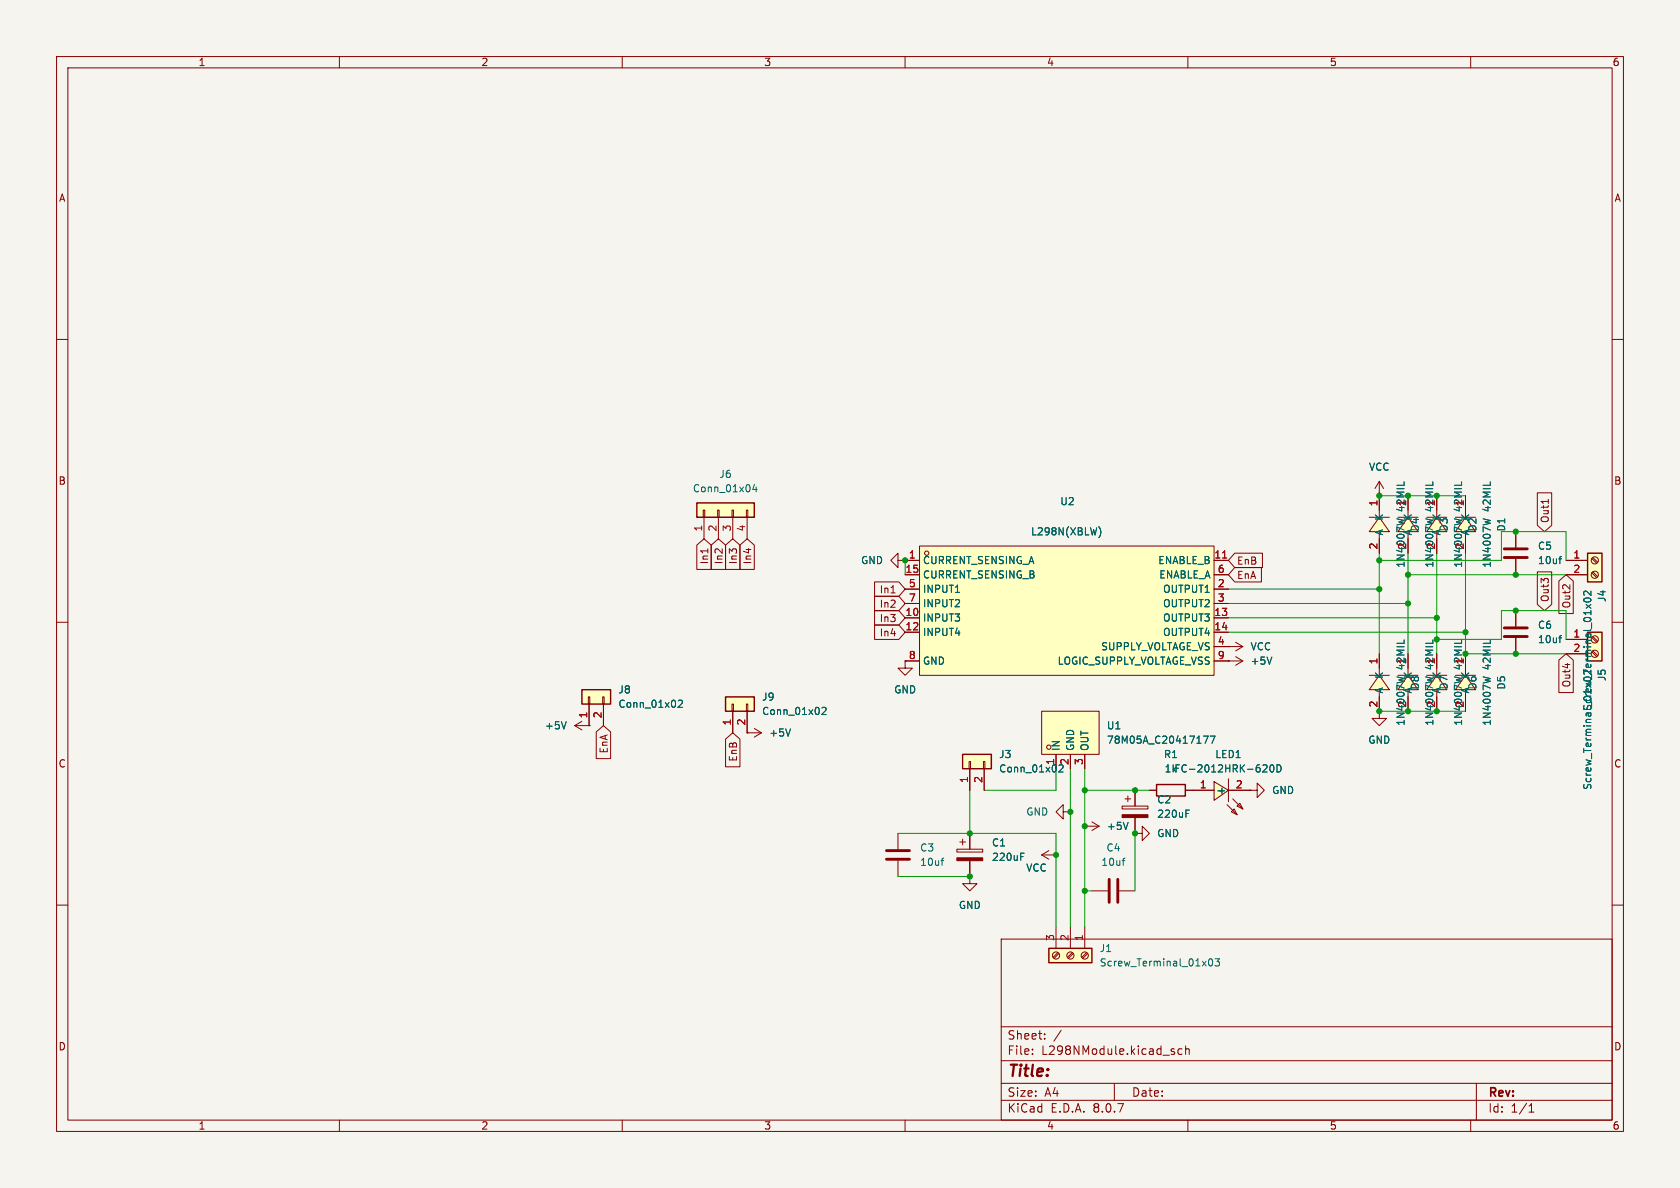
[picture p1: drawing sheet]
<svg xmlns="http://www.w3.org/2000/svg" width="297mm" height="210mm" viewBox="0 0 297 210" stroke-linecap="round" stroke-linejoin="round" font-family="sans-serif">
<path d="M0 0h297v210h-297z" fill="#f5f4ef" stroke="#f5f4ef" stroke-width=".18"/>
<g fill="none" stroke="#840000" stroke-width=".18">
<path d="M10 10h277v190h-277zM12 12h273v186h-273zM60 10v2M110 10v2M160 10v2M210 10v2M260 10v2M10 60h2M285 60h2M10 110h2M285 110h2M10 160h2"/>
<path d="M177 166h108v32h-108zM285 160h2M60 198v2M110 198v2M160 198v2M177 194.5h108M177 191.5h108M177 187.5h108M177 181.5h108M182.5 186.3v.1M182.5 185.5v.1M184.7 183.6v.1"/>
<path d="M184.7 182.8v.1M187.6 182.1l-1.3 2M197 191.5v3M207.5 185.9l.2 .2-.2 .3M207.5 185.4l.1 .1M209 185.5l-.5-.1-.3 .3v.4l.2 .2h.6M209.6 185.5l.2-.1 .4 .1v.9M209.6 184.9v1.5M210 198v2M260 198v2M261 191.5v6.5M270.3 196.6h.9"/>
<path d="M270.3 195.5l.4-.4v1.5"/>
</g>
<path d="M170.2 133.4h5.1v2.5h-5.1z" fill="#ffffc2"/>
<path d="M171.3 134.6h.3v1.3h-.3zM171.4 135.9v3.8M173.9 134.6h.2v1.3h-.2zM174 135.9v3.8" fill="none" stroke="#840000" stroke-width=".18"/>
<path d="M170.2 133.4h5.1v2.5h-5.1z" fill="none" stroke="#840000" stroke-width=".25"/>
<path d="M187.9 135.7l-.7 .8h.7" fill="none" stroke="#006464" stroke-width=".18"/>
<g fill="#ffffc2">
<path d="M218.7 142.5l.5-.5 .5 1z"/>
<path d="M217.7 143.5l.5-.5 .5 1z"/>
<path d="M214.6 138.2l2.6 1.5-2.6 1.8z"/>
</g>
<g fill="none" stroke="#840000" stroke-width=".18">
<path d="M158.7 99.1v-1.3l-1.2 1.3 1.2 1.2v-1.2h1.3M160 99.1h.1M200.7 139.7v2.8M210.8 139.7h3.8M214.6 138.2l2.6 1.5-2.6 1.8zM217.2 137.7v4M217.2 139.7h3.8M198.4 142.5h4.5v.5h-4.5zM198.9 141.2h1M199.4 140.7v1M200.7 144.5v2.8M216.9 142.2l1.8 1.8"/>
<path d="M217.7 143.5l.5-.5 .5 1zM217.9 141.2l1.8 1.8M218.7 142.5l.5-.5 .5 1z"/>
</g>
<path d="M223.5 135.2l.4 .1 .1 .3-.8 .9h.8M224.7 135.3l.1-.1a.68 .68 0 0 1 .4 .6 .68 .68 0 0 1-.4 .7 .84 .84 0 0 1-.1-1.2zM225.8 135.2a.64 .64 0 0 1 .7 .6 .64 .64 0 0 1-.7 .7zM209.7 143.8h.4M209.7 143.2h.6" fill="none" stroke="#006464" stroke-width=".18"/>
<path d="M198.4 144h4.5v.5h-4.5z" fill="#840000" stroke="#840000" stroke-width=".18"/>
<path d="M123.2 88.9h10.1v2.5h-10.1z" fill="#ffffc2"/>
<path d="M124.3 90.2h.3v1.2h-.3zM124.5 91.4v3.9M126.9 90.2h.2v1.2h-.2zM127 91.4v3.9M129.4 90.2h.3v1.2h-.3zM129.5 91.4v3.9M132 90.2h.2v1.2h-.2zM132.1 91.4v3.9M243.8 87.6h.1M243.8 85.1l-.7 1.3M243.8 85.1v2.5M243.8 85.1l.8 1.3" fill="none" stroke="#840000" stroke-width=".18"/>
<path d="M123.2 88.9h10.1v2.5h-10.1z" fill="none" stroke="#840000" stroke-width=".25"/>
<path d="M133.4 85.6l-.3 .9h.8M133.7 86.1v.8" fill="none" stroke="#006464" stroke-width=".18"/>
<path d="M243.8 91.4l1.8 2.6h-3.5z" fill="#ffffc2"/>
<path d="M242.1 91.4h3.5M243.8 91.4l1.8 2.6h-3.5zM243.8 87.6v3.8M243.8 95.3v2.5" fill="none" stroke="#840000" stroke-width=".18"/>
<path d="M247 91.7l1.2 .3" fill="none" stroke="#006464" stroke-width=".18"/>
<path d="M259.1 91.4l1.8 2.6h-3.6z" fill="#ffffc2"/>
<path d="M257.3 91.4h3.6M259.1 91.4l1.8 2.6h-3.6zM259.1 90.2v1.2" fill="none" stroke="#840000" stroke-width=".18"/>
<path d="M262.2 91.7l1.3 .3" fill="none" stroke="#006464" stroke-width=".18"/>
<path d="M248.9 91.4l1.8 2.6h-3.6z" fill="#ffffc2"/>
<path d="M247.1 91.4h3.6M248.9 91.4l1.8 2.6h-3.6zM248.9 90.2v1.2" fill="none" stroke="#840000" stroke-width=".18"/>
<path d="M252 91.7l1.3 .3" fill="none" stroke="#006464" stroke-width=".18"/>
<path d="M254 91.4l1.8 2.6h-3.6z" fill="#ffffc2"/>
<path d="M252.2 91.4h3.6M254 91.4l1.8 2.6h-3.6zM254 90.2v1.2M160 116.8v1.3h1.3l-1.3 1.3-1.3-1.3h1.3M160 116.8h.1M158.7 147.3v2.8M158.7 152.1v2.8M188 143.5v-1.3l-1.3 1.3 1.3 1.3v-1.3h1.2M189.2 143.5h.1" fill="none" stroke="#840000" stroke-width=".18"/>
<path d="M257.1 91.7l1.3 .3M166.4 152.1h.4M166.8 151.7l-.2 .1" fill="none" stroke="#006464" stroke-width=".18"/>
<path d="M156.7 150.4h4.1M156.7 151.9h4.1" fill="none" stroke="#840000" stroke-width=".51"/>
<path d="M280.7 111.8h2.5v5h-2.5z" fill="#ffffc2"/>
<path d="M280.7 111.8h2.5v5h-2.5z" fill="none" stroke="#840000" stroke-width=".25"/>
<g fill="none" stroke="#840000" stroke-width=".18">
<path d="M276.9 113h3.8M276.9 115.6h3.8M281.6 115.1l.8 .8M281.6 112.5l.8 .9"/>
<circle cx="281.9" cy="115.6" r=".63"/>
<circle cx="281.9" cy="113" r=".63"/>
</g>
<path d="M248.9 119.4l1.8 2.5h-3.6z" fill="#ffffc2"/>
<path d="M247.1 119.4h3.6M248.9 119.4l1.8 2.5h-3.6zM248.9 118.1v1.3" fill="none" stroke="#840000" stroke-width=".18"/>
<path d="M252 119.7l1.3 .3" fill="none" stroke="#006464" stroke-width=".18"/>
<path d="M254 119.4l1.8 2.5h-3.6z" fill="#ffffc2"/>
<path d="M252.2 119.4h3.6M254 119.4l1.8 2.5h-3.6zM254 118.1v1.3" fill="none" stroke="#840000" stroke-width=".18"/>
<path d="M257.1 119.7l1.3 .3" fill="none" stroke="#006464" stroke-width=".18"/>
<path d="M243.8 119.4l1.8 2.5h-3.5z" fill="#ffffc2"/>
<g fill="none" stroke="#840000" stroke-width=".18">
<path d="M217.2 116.8h.1M217.2 114.3h.1M217.2 116.8h2.5M217.2 114.3h2.5M218.4 116.1l1.3 .7M218.4 113.5l1.3 .8M219.7 116.8l-1.3 .8M219.7 114.3l-1.3 .8M242.1 119.4h3.5M243.8 119.4l1.8 2.5h-3.5zM243.8 115.6v3.8M268 108v2.7"/>
<path d="M268 112.8v2.8M243.8 123.2v2.5"/>
</g>
<path d="M224.8 116.1l-.4 1.3M247 119.7l1.2 .3M275.6 112.8h.5M276.1 112.3l-.3 .1" fill="none" stroke="#006464" stroke-width=".18"/>
<path d="M265.9 112.5h4.1M265.9 111h4.1" fill="none" stroke="#840000" stroke-width=".51"/>
<path d="M259.1 119.4l1.8 2.5h-3.6z" fill="#ffffc2"/>
<path d="M257.3 119.4h3.6M259.1 119.4l1.8 2.5h-3.6zM259.1 118.1v1.3" fill="none" stroke="#840000" stroke-width=".18"/>
<path d="M262.2 119.7l1.3 .3" fill="none" stroke="#006464" stroke-width=".18"/>
<path d="M280.7 97.8h2.5v5.1h-2.5z" fill="#ffffc2"/>
<path d="M280.7 97.8h2.5v5.1h-2.5z" fill="none" stroke="#840000" stroke-width=".25"/>
<g fill="none" stroke="#840000" stroke-width=".18">
<path d="M268 94v2.8M268 98.8v2.8M276.9 99.1h3.8M281.4 98.7l.9 .9M281.6 98.6l.8 .8M276.9 101.6h3.8M281.4 101.3l.9 .8M281.6 101.1l.8 .8M243.8 125.7v1.3h1.3l-1.3 1.3-1.2-1.3h1.2M191.8 146.1h.1M191.8 146.1h2.5M193 145.3l1.3 .8"/>
<path d="M194.3 146.1l-1.3 .7"/>
<circle cx="281.9" cy="99.1" r=".63"/>
<circle cx="281.9" cy="101.6" r=".63"/>
</g>
<path d="M275.6 98.8h.5M276.1 98.4h-.3M280 105.9a.75 .75 0 0 1 1.2 .2 .72 .72 0 0 1-1.2-.1zM281.2 104.5v.8l-.9-.8-.3 .2 .1 .5M199.4 145.4l-.4 1.2" fill="none" stroke="#006464" stroke-width=".18"/>
<path d="M265.9 98.6h4.1M265.9 97h4.1" fill="none" stroke="#840000" stroke-width=".51"/>
<path d="M128.3 123.2h5v2.5h-5z" fill="#ffffc2"/>
<path d="M129.4 124.5h.3v1.2h-.3zM129.5 125.7v3.8M132 124.5h.2v1.2h-.2zM132.1 125.7v3.8" fill="none" stroke="#840000" stroke-width=".18"/>
<path d="M128.3 123.2h5v2.5h-5z" fill="none" stroke="#840000" stroke-width=".25"/>
<path d="M145.3 125.2l.5-.2 .2 .4-.7 .9h.7" fill="none" stroke="#006464" stroke-width=".18"/>
<path d="M185.4 167.6h7.6v2.6h-7.6z" fill="#ffffc2"/>
<path d="M185.4 167.6h7.6v2.6h-7.6z" fill="none" stroke="#840000" stroke-width=".25"/>
<g fill="none" stroke="#840000" stroke-width=".18">
<path d="M101.6 128.3l1.3 .7M101.6 128.3h2.5M102.9 127.5l-1.3 .8M104.1 128.3h.1M193 157.5h2.8M197.9 157.5h2.8M186.7 163.8v3.8M187 168.4l-.8 .8M187.2 168.6l-.8 .8M189.2 163.8v3.8M189.6 168.4l-.9 .8M189.7 168.6l-.8 .8"/>
<path d="M191.8 163.8v3.8M192.1 168.4l-.8 .8M192.3 168.6l-.9 .8"/>
<circle cx="186.7" cy="168.9" r=".63"/>
<circle cx="189.2" cy="168.9" r=".63"/>
<circle cx="191.8" cy="168.9" r=".63"/>
</g>
<path d="M100.1 127.6l-.4 1.2M198.4 152.1h.5M198.9 151.7l-.3 .1M213.8 169.6l.2-.1a.68 .68 0 0 1 .4 .6 .68 .68 0 0 1-.4 .7l-.2-.2-.1-.3zM214.8 169.5h.8l-.4 .5 .3 .1v.5l-.2 .2-.5-.2" fill="none" stroke="#006464" stroke-width=".18"/>
<path d="M196.1 155.4v4.1M197.6 155.4v4.1" fill="none" stroke="#840000" stroke-width=".51"/>
<path d="M102.9 121.9h5v2.6h-5z" fill="#ffffc2"/>
<path d="M104 123.2h.3v1.3h-.3zM104.1 124.5v3.8M106.6 123.2h.2v1.3h-.2zM106.7 124.5v3.8M132.1 129.5h.1M132.1 129.5h2.5M133.3 128.8l1.3 .7M134.6 129.5l-1.3 .8M184.1 151.1l1.3 .8M184.1 151.1h2.6M185.4 150.4l-1.3 .7M186.7 151.1h.1" fill="none" stroke="#840000" stroke-width=".18"/>
<path d="M102.9 121.9h5v2.6h-5z" fill="none" stroke="#840000" stroke-width=".25"/>
<path d="M119.9 123.9l.5-.1 .2 .3-.7 .9h.7M139.8 128.8l-.5 1.3" fill="none" stroke="#006464" stroke-width=".18"/>
<path d="M184.1 125.7h10.2v7.7h-10.2z" fill="#ffffc2"/>
<g fill="none" stroke="#840000" stroke-width=".18">
<path d="M184.1 125.7h10.2v7.7h-10.2zM186.7 133.4v2.5M189.2 133.4v2.5M191.8 133.4v2.5M200.7 147.3h1.2v-1.2l1.3 1.2-1.3 1.3v-1.3M200.7 147.3h.1"/>
<circle cx="185.4" cy="132.1" r=".38"/>
</g>
<path d="M212.7 130.1h.9l-.6 1.3M214 130.1h.8l-.5 1.3" fill="none" stroke="#006464" stroke-width=".18"/>
<path d="M162.6 96.5h52v22.9h-52z" fill="#ffffc2"/>
<g fill="none" stroke="#840000" stroke-width=".18">
<path d="M123.2 96.4l1.3-1.1 1.2 1.1v4.3h-2.5zM125.1 97v.7M125.7 96.4l1.3-1.1 1.3 1.1v4.3h-2.6zM128.3 96.4l1.2-1.1 1.3 1.1v4.3h-2.5zM130.8 96.4l1.3-1.1 1.3 1.1v4.3h-2.6zM160 99.1h.1M160 99.1h2.6M162.6 96.5h52v22.9h-52zM214.6 99.1h2.6M218.3 97.8h4.9v2.5h-4.9l-1.1-1.2zM243.8 87.6h.1M243.8 87.6v2.6"/>
<path d="M243.8 95.3v2.5M268 94v2.8M268 98.8v2.8M271.8 87.1h2.5v5.8l-1.3 1.1-1.2-1.1zM273.7 88.3v.7M276.9 99.1h3.8M154.6 107.9h4.3l1.1 1.3-1.1 1.3h-4.3zM154.6 102.9h4.3l1.1 1.2-1.1 1.3h-4.3zM154.6 110.5h4.3l1.1 1.3-1.1 1.2h-4.3zM154.6 105.4h4.3l1.1 1.3-1.1 1.3h-4.3zM157.5 104.8h.7M160 116.8h.1"/>
<path d="M160 109.2h2.6M160 111.8h2.6M160 101.6h2.6M160 104.1h2.6M160 106.7h2.6M160 116.8h2.6M214.6 109.2h2.6M214.6 111.8h2.6M214.6 101.6h2.6M214.6 104.1h2.6M214.6 106.7h2.6M214.6 114.3h2.6"/>
<path d="M214.6 116.8h2.6M217.2 116.8h.1M217.2 114.3h.1M218.3 100.3h4.7v2.6h-4.7l-1.1-1.3zM243.8 115.6v2.5M268 108v2.7M268 112.8v2.8M271.8 101.1h2.5v5.7l-1.3 1.2-1.2-1.2zM275.6 116.7l1.3-1.1 1.2 1.1v5.7h-2.5zM275.6 102.7l1.3-1.1 1.2 1.1v5.8h-2.5zM276.9 101.6h3.8M276.9 113h3.8"/>
<path d="M276.9 115.6h3.8M104.1 128.3h.1M104.1 124.5v3.8M105.4 129.4l1.3-1.1 1.3 1.1v4.7h-2.6zM106.7 124.5v3.8M128.3 130.7l1.2-1.2 1.3 1.2v4.9h-2.5zM129.5 125.7v3.8M132.1 129.5h.1M132.1 125.7v3.8M171.4 135.9v3.8M174 135.9v3.8M186.7 133.4v2.5"/>
<path d="M189.2 133.4v2.5M191.8 133.4v2.5M200.7 139.7v2.8M203.2 139.7h1.3M209.5 139.7h5.1M217.2 139.7h3.8M221 139.7h1.2v-1.3l1.3 1.3-1.3 1.3v-1.3M221 139.7h.1M243.8 123.2v2.5M169.2 150.1h4.5v.5h-4.5zM169.7 148.8h1M170.2 148.3v1.1"/>
<path d="M171.4 154.9v1.3h1.3l-1.3 1.3-1.2-1.3h1.2M171.4 154.9h.1M171.4 147.3v2.8M171.4 152.1v2.8M186.7 151.1h.1M191.8 146.1h.1M200.7 147.3h.1M200.7 144.5v2.8"/>
<circle cx="163.8" cy="97.8" r=".38"/>
</g>
<path d="M216.1 98.6h.8" fill="none" stroke="#a90000" stroke-width=".18"/>
<g fill="none" stroke="#006464" stroke-width=".18">
<path d="M194.2 93.1a1.46 1.46 0 0 1 0 1.9M247 91.7l1.2 .3M252 91.7l1.3 .3M257.1 91.7l1.3 .3M262.2 91.7l1.3 .3M275.6 98.8h.5M276.1 98.4h-.3M168.9 104.7h.7M224.8 116.1l-.4 1.3M247 119.7l1.2 .3M252 119.7l1.3 .3M257.1 119.7l1.3 .3"/>
<path d="M262.2 119.7l1.3 .3M275.6 112.8h.5M276.1 112.3l-.3 .1M280 105.9a.75 .75 0 0 1 1.2 .2 .72 .72 0 0 1-1.2-.1zM281.2 104.5v.8l-.9-.8-.3 .2 .1 .5M100.1 127.6l-.4 1.2M119.9 123.9l.5-.1 .2 .3-.7 .9h.7M139.8 128.8l-.5 1.3M145.3 125.2l.5-.2 .2 .4-.7 .9h.7M187.9 135.7l-.7 .8h.7M212.7 130.1h.9l-.6 1.3M214 130.1h.8l-.5 1.3"/>
<path d="M223.5 135.2l.4 .1 .1 .3-.8 .9h.8M224.7 135.3l.1-.1a.68 .68 0 0 1 .4 .6 .68 .68 0 0 1-.4 .7 .84 .84 0 0 1-.1-1.2zM225.8 135.2a.64 .64 0 0 1 .7 .6 .64 .64 0 0 1-.7 .7zM180.5 151.4h.4M180.5 150.8h.6M199.4 145.4l-.4 1.2M209.7 143.8h.4M209.7 143.2h.6"/>
</g>
<path d="M169.2 151.6h4.5v.5h-4.5z" fill="#840000" stroke="#840000" stroke-width=".18"/>
<path d="M204.5 138.7h5v2h-5z" fill="none" stroke="#840000" stroke-width=".25"/>
<g fill="none" stroke="#009600" stroke-width=".18">
<path d="M160 99.1v2.5M243.8 99.1h21.6v-5.1h11.5v5.1M243.8 87.6h15.3M243.8 97.8v17.8M248.9 97.8v17.8M254 97.8v15.2h11.4v-5h11.5v5M259.1 97.8v17.8h17.8M217.2 109.2h36.8M217.2 106.7h31.7M217.2 104.1h26.6M217.2 111.8h41.9M248.9 101.6h28"/>
<path d="M171.4 139.7v7.6M186.7 135.9v3.8h-12.7M189.2 135.9v27.9M191.8 135.9v27.9M191.8 139.7h11.4M243.8 125.7h15.3M158.7 147.3h28v16.5M158.7 154.9h12.7M191.8 157.5h1.2M200.7 147.3v10.2"/>
</g>
<g fill="#009600" stroke="#009600" stroke-width=".18">
<circle cx="191.8" cy="139.7" r=".46"/>
<circle cx="189.2" cy="143.5" r=".46"/>
<circle cx="171.4" cy="147.3" r=".46"/>
<circle cx="200.7" cy="147.3" r=".46"/>
<circle cx="200.7" cy="139.7" r=".46"/>
<circle cx="191.8" cy="146.1" r=".46"/>
<circle cx="248.9" cy="87.6" r=".46"/>
<circle cx="243.8" cy="87.6" r=".46"/>
<circle cx="254" cy="87.6" r=".46"/>
<circle cx="254" cy="113" r=".46"/>
<circle cx="254" cy="109.2" r=".46"/>
<circle cx="248.9" cy="106.7" r=".46"/>
<circle cx="248.9" cy="101.6" r=".46"/>
<circle cx="243.8" cy="104.1" r=".46"/>
<circle cx="243.8" cy="99.1" r=".46"/>
<circle cx="254" cy="125.7" r=".46"/>
<circle cx="248.9" cy="125.7" r=".46"/>
<circle cx="243.8" cy="125.7" r=".46"/>
<circle cx="268" cy="115.6" r=".46"/>
<circle cx="268" cy="108" r=".46"/>
<circle cx="259.1" cy="115.6" r=".46"/>
<circle cx="259.1" cy="111.8" r=".46"/>
<circle cx="268" cy="94" r=".46"/>
<circle cx="268" cy="101.6" r=".46"/>
<circle cx="186.7" cy="151.1" r=".46"/>
<circle cx="191.8" cy="157.5" r=".46"/>
<circle cx="160" cy="99.1" r=".46"/>
<circle cx="171.4" cy="154.9" r=".46"/>
</g>
<text font-size="2.8" fill="#840000" x="178" y="190.9">Title:</text>
<g font-size="2.1" fill="#840000">
<text x="178" y="184">Sheet:</text>
<text x="178" y="186.7">File:</text>
<text x="184.1" y="186.7">L298NModule.kicad_sch</text>
<text x="178" y="196.9">KiCad</text>
<text x="178" y="194.1">Size:</text>
<text x="184.7" y="194.1">A4</text>
<text x="185.7" y="196.9">E.D.A.</text>
<text x="193.3" y="196.9">8.0.7</text>
<text x="200" y="194.1">Date:</text>
<text x="263" y="194.3">Rev:</text>
<text x="263" y="196.9">Id:</text>
<text x="267.1" y="196.9">1/1</text>
</g>
<g font-size="1.8" fill="#840000">
<text x="35" y="11.9">1</text>
<text x="85" y="11.9">2</text>
<text x="135" y="11.9">3</text>
<text x="185" y="11.9">4</text>
<text x="235" y="11.9">5</text>
<text x="285" y="11.9">6</text>
<text x="10.3" y="35.9">A</text>
<text x="285.3" y="35.9">A</text>
<text x="10.3" y="85.9">B</text>
<text x="285.3" y="85.9">B</text>
<text x="248.5" y="90.5" transform="rotate(-90 248.5 90.5)">42MIL</text>
<text x="253.6" y="90.5" transform="rotate(-90 253.6 90.5)">42MIL</text>
<text x="274" y="92.6" transform="rotate(-90 274 92.6)">Out1</text>
<text x="125.4" y="99.8" transform="rotate(-90 125.4 99.8)">In1</text>
<text x="128" y="99.8" transform="rotate(-90 128 99.8)">In2</text>
<text x="130.5" y="99.8" transform="rotate(-90 130.5 99.8)">In3</text>
<text x="133" y="99.8" transform="rotate(-90 133 99.8)">In4</text>
<text x="218.6" y="100">EnB</text>
<text x="248.5" y="100.5" transform="rotate(-90 248.5 100.5)">1N4007W</text>
<text x="253.6" y="100.5" transform="rotate(-90 253.6 100.5)">1N4007W</text>
<text x="155.4" y="105.1">In1</text>
<text x="155.4" y="107.6">In2</text>
<text x="218.6" y="102.6">EnA</text>
<text x="274" y="106.5" transform="rotate(-90 274 106.5)">Out3</text>
<text x="277.8" y="107.6" transform="rotate(-90 277.8 107.6)">Out2</text>
<text x="155.4" y="110.2">In3</text>
<text x="155.4" y="112.7">In4</text>
<text x="253.6" y="118.4" transform="rotate(-90 253.6 118.4)">42MIL</text>
<text x="258.7" y="118.4" transform="rotate(-90 258.7 118.4)">42MIL</text>
<text x="277.8" y="121.6" transform="rotate(-90 277.8 121.6)">Out4</text>
<text x="253.6" y="128.4" transform="rotate(-90 253.6 128.4)">1N4007W</text>
<text x="258.7" y="128.4" transform="rotate(-90 258.7 128.4)">1N4007W</text>
<text x="10.3" y="135.9">C</text>
<text x="107.6" y="133.3" transform="rotate(-90 107.6 133.3)">EnA</text>
<text x="130.5" y="134.7" transform="rotate(-90 130.5 134.7)">EnB</text>
<text x="285.3" y="135.9">C</text>
<text x="10.3" y="185.9">D</text>
<text x="285.3" y="185.9">D</text>
<text x="35" y="199.9">1</text>
<text x="85" y="199.9">2</text>
<text x="135" y="199.9">3</text>
<text x="185" y="199.9">4</text>
<text x="235" y="199.9">5</text>
<text x="285" y="199.9">6</text>
</g>
<g font-size="1.8" fill="#006464">
<text x="241.9" y="83.4">VCC</text>
<text x="122.4" y="87.2">Conn_01x04</text>
<text x="127.1" y="84.7">J6</text>
<text x="187.4" y="89.5">U2</text>
<text x="258.8" y="89.6" transform="rotate(-90 258.8 89.6)">1</text>
<text x="182.2" y="94.8">L298N(XBLW)</text>
<text x="244.7" y="94.7" transform="rotate(-90 244.7 94.7)">A</text>
<text x="244.7" y="92.2" transform="rotate(-90 244.7 92.2)">K</text>
<text x="249.8" y="94.7" transform="rotate(-90 249.8 94.7)">A</text>
<text x="249.8" y="92.2" transform="rotate(-90 249.8 92.2)">K</text>
<text x="251.1" y="94.1" transform="rotate(-90 251.1 94.1)">D4</text>
<text x="254.9" y="94.7" transform="rotate(-90 254.9 94.7)">A</text>
<text x="254.9" y="92.2" transform="rotate(-90 254.9 92.2)">K</text>
<text x="256.1" y="94.1" transform="rotate(-90 256.1 94.1)">D3</text>
<text x="258.7" y="90.5" transform="rotate(-90 258.7 90.5)">42MIL</text>
<text x="259.9" y="94.7" transform="rotate(-90 259.9 94.7)">A</text>
<text x="259.9" y="92.2" transform="rotate(-90 259.9 92.2)">K</text>
<text x="261.2" y="94.1" transform="rotate(-90 261.2 94.1)">D2</text>
<text x="263.8" y="90.5" transform="rotate(-90 263.8 90.5)">42MIL</text>
<text x="266.3" y="94.1" transform="rotate(-90 266.3 94.1)">D1</text>
<text x="152.1" y="99.9">GND</text>
<text x="163.1" y="99.9">CURRENT_SENSING_A</text>
<text x="204.7" y="99.9">ENABLE_B</text>
<text x="258.7" y="100.5" transform="rotate(-90 258.7 100.5)">1N4007W</text>
<text x="258.8" y="97.2" transform="rotate(-90 258.8 97.2)">2</text>
<text x="263.8" y="100.5" transform="rotate(-90 263.8 100.5)">1N4007W</text>
<text x="271.8" y="97.4">C5</text>
<text x="271.8" y="99.9">10uf</text>
<text x="163.1" y="102.5">CURRENT_SENSING_B</text>
<text x="163.1" y="105">INPUT1</text>
<text x="163.1" y="107.5">INPUT2</text>
<text x="204.8" y="102.5">ENABLE_A</text>
<text x="205.5" y="105">OUTPUT1</text>
<text x="205.5" y="107.5">OUTPUT2</text>
<text x="284.1" y="106.5" transform="rotate(-90 284.1 106.5)">J4</text>
<text x="163.1" y="110.1">INPUT3</text>
<text x="163.1" y="112.6">INPUT4</text>
<text x="205.5" y="110.1">OUTPUT3</text>
<text x="205.5" y="112.6">OUTPUT4</text>
<text x="271.8" y="111.4">C6</text>
<text x="271.8" y="113.9">10uf</text>
<text x="163.1" y="117.7">GND</text>
<text x="186.9" y="117.7">LOGIC_SUPPLY_VOLTAGE_VSS</text>
<text x="194.6" y="115.2">SUPPLY_VOLTAGE_VS</text>
<text x="221" y="117.7">+5V</text>
<text x="221" y="115.2">VCC</text>
<text x="248.5" y="118.4" transform="rotate(-90 248.5 118.4)">42MIL</text>
<text x="248.7" y="117.5" transform="rotate(-90 248.7 117.5)">1</text>
<text x="263.8" y="118.4" transform="rotate(-90 263.8 118.4)">42MIL</text>
<text x="109.2" y="122.8">J8</text>
<text x="109.2" y="125.3">Conn_01x02</text>
<text x="134.6" y="124.1">J9</text>
<text x="158" y="122.8">GND</text>
<text x="244.7" y="122.7" transform="rotate(-90 244.7 122.7)">A</text>
<text x="244.7" y="120.1" transform="rotate(-90 244.7 120.1)">K</text>
<text x="248.7" y="125.2" transform="rotate(-90 248.7 125.2)">2</text>
<text x="249.8" y="122.7" transform="rotate(-90 249.8 122.7)">A</text>
<text x="249.8" y="120.1" transform="rotate(-90 249.8 120.1)">K</text>
<text x="251.1" y="122" transform="rotate(-90 251.1 122)">D8</text>
<text x="254.9" y="122.7" transform="rotate(-90 254.9 122.7)">A</text>
<text x="254.9" y="120.1" transform="rotate(-90 254.9 120.1)">K</text>
<text x="256.1" y="122" transform="rotate(-90 256.1 122)">D7</text>
<text x="259.9" y="122.7" transform="rotate(-90 259.9 122.7)">A</text>
<text x="259.9" y="120.1" transform="rotate(-90 259.9 120.1)">K</text>
<text x="261.2" y="122" transform="rotate(-90 261.2 122)">D6</text>
<text x="266.3" y="122" transform="rotate(-90 266.3 122)">D5</text>
<text x="281.5" y="125.8" transform="rotate(-90 281.5 125.8)">Screw_Terminal_01x02</text>
<text x="284.1" y="120.5" transform="rotate(-90 284.1 120.5)">J5</text>
<text x="96.2" y="129.1">+5V</text>
<text x="134.6" y="126.6">Conn_01x02</text>
<text x="135.9" y="130.4">+5V</text>
<text x="195.6" y="129.1">U1</text>
<text x="195.6" y="131.7">78M05A_C20417177</text>
<text x="241.8" y="131.7">GND</text>
<text x="248.5" y="128.4" transform="rotate(-90 248.5 128.4)">1N4007W</text>
<text x="263.8" y="128.4" transform="rotate(-90 263.8 128.4)">1N4007W</text>
<text x="176.5" y="134.2">J3</text>
<text x="176.5" y="136.8">Conn_01x02</text>
<text x="186.4" y="135.3" transform="rotate(-90 186.4 135.3)">1</text>
<text x="187.6" y="132.8" transform="rotate(-90 187.6 132.8)">IN</text>
<text x="189" y="135.3" transform="rotate(-90 189 135.3)">2</text>
<text x="190.1" y="132.8" transform="rotate(-90 190.1 132.8)">GND</text>
<text x="192.6" y="132.8" transform="rotate(-90 192.6 132.8)">OUT</text>
<text x="205.7" y="134.2">R1</text>
<text x="205.8" y="136.8">1kFC-2012HRK-620D</text>
<text x="214.7" y="134.2">LED1</text>
<text x="204.5" y="142.2">C2</text>
<text x="214.9" y="140.6">-+</text>
<text x="224.8" y="140.6">GND</text>
<text x="281.5" y="139.7" transform="rotate(-90 281.5 139.7)">Screw_Terminal_01x02</text>
<text x="175.3" y="149.8">C1</text>
<text x="181.3" y="144.4">GND</text>
<text x="195.6" y="146.9">+5V</text>
<text x="204.5" y="144.8">220uF</text>
<text x="204.5" y="148.2">GND</text>
<text x="162.6" y="150.7">C3</text>
<text x="162.6" y="153.3">10uf</text>
<text x="175.3" y="152.4">220uF</text>
<text x="181.3" y="154.3">VCC</text>
<text x="194.6" y="153.3">10uf</text>
<text x="195.5" y="150.7">C4</text>
<text x="169.4" y="160.9">GND</text>
<text x="194.3" y="168.5">J1</text>
<text x="194.3" y="171">Screw_Terminal_01x03</text>
</g>
<g font-size="1.8" fill="#a90000">
<text x="243.6" y="89.6" transform="rotate(-90 243.6 89.6)">1</text>
<text x="248.7" y="89.6" transform="rotate(-90 248.7 89.6)">1</text>
<text x="253.7" y="89.6" transform="rotate(-90 253.7 89.6)">1</text>
<text x="124.2" y="94.1" transform="rotate(-90 124.2 94.1)">1</text>
<text x="126.7" y="94.1" transform="rotate(-90 126.7 94.1)">2</text>
<text x="129.3" y="94.1" transform="rotate(-90 129.3 94.1)">3</text>
<text x="131.8" y="94.1" transform="rotate(-90 131.8 94.1)">4</text>
<text x="160" y="101.3">15</text>
<text x="160.6" y="98.8">1</text>
<text x="214.6" y="98.8">11</text>
<text x="215.2" y="101.3">6</text>
<text x="243.6" y="97.2" transform="rotate(-90 243.6 97.2)">2</text>
<text x="248.7" y="97.2" transform="rotate(-90 248.7 97.2)">2</text>
<text x="253.7" y="97.2" transform="rotate(-90 253.7 97.2)">2</text>
<text x="278.1" y="98.8">1</text>
<text x="278.1" y="101.3">2</text>
<text x="160.6" y="103.9">5</text>
<text x="160.6" y="106.4">7</text>
<text x="215.2" y="103.9">2</text>
<text x="215.2" y="106.4">3</text>
<text x="160" y="109">10</text>
<text x="160" y="111.5">12</text>
<text x="214.6" y="109">13</text>
<text x="214.6" y="111.5">14</text>
<text x="278.1" y="112.8">1</text>
<text x="160.6" y="116.6">8</text>
<text x="215.2" y="114">4</text>
<text x="215.2" y="116.6">9</text>
<text x="243.6" y="117.5" transform="rotate(-90 243.6 117.5)">1</text>
<text x="253.7" y="117.5" transform="rotate(-90 253.7 117.5)">1</text>
<text x="258.8" y="117.5" transform="rotate(-90 258.8 117.5)">1</text>
<text x="278.1" y="115.3">2</text>
<text x="243.6" y="125.2" transform="rotate(-90 243.6 125.2)">2</text>
<text x="253.7" y="125.2" transform="rotate(-90 253.7 125.2)">2</text>
<text x="258.8" y="125.2" transform="rotate(-90 258.8 125.2)">2</text>
<text x="103.9" y="127.1" transform="rotate(-90 103.9 127.1)">1</text>
<text x="106.4" y="127.1" transform="rotate(-90 106.4 127.1)">2</text>
<text x="129.3" y="128.3" transform="rotate(-90 129.3 128.3)">1</text>
<text x="131.8" y="128.3" transform="rotate(-90 131.8 128.3)">2</text>
<text x="191.5" y="135.3" transform="rotate(-90 191.5 135.3)">3</text>
<text x="171.2" y="138.5" transform="rotate(-90 171.2 138.5)">1</text>
<text x="173.7" y="138.5" transform="rotate(-90 173.7 138.5)">2</text>
<text x="212" y="139.4">1</text>
<text x="218.4" y="139.4">2</text>
<text x="186.4" y="166.4" transform="rotate(-90 186.4 166.4)">3</text>
<text x="189" y="166.4" transform="rotate(-90 189 166.4)">2</text>
<text x="191.5" y="166.4" transform="rotate(-90 191.5 166.4)">1</text>
</g>
</svg>
